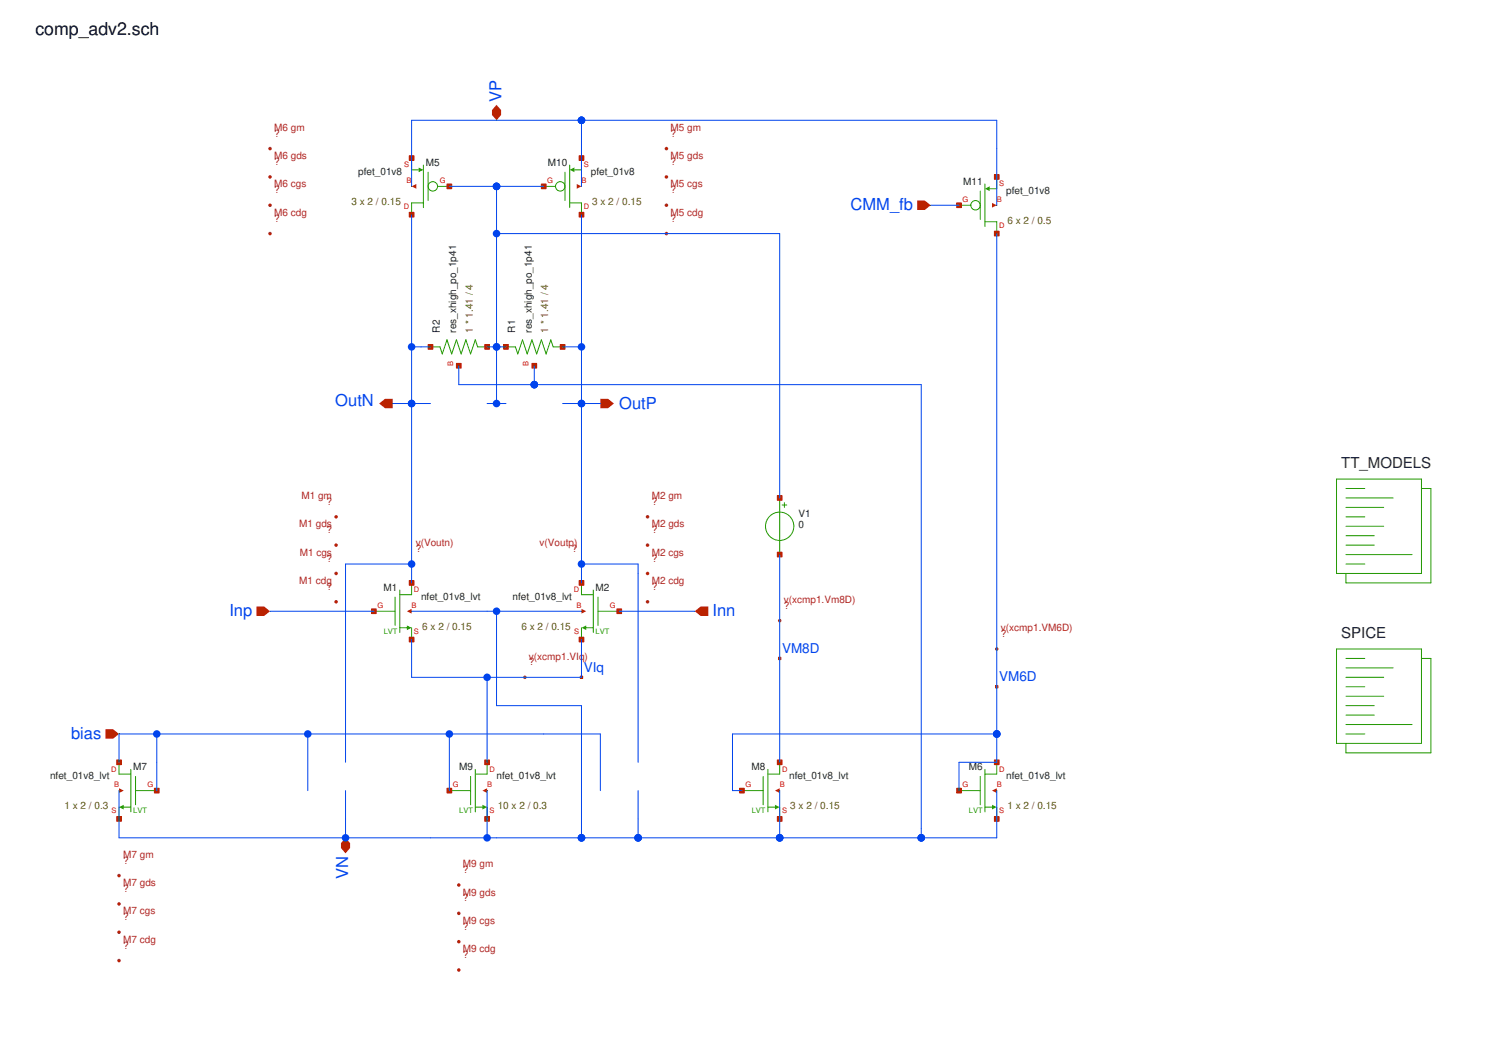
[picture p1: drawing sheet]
<svg xmlns="http://www.w3.org/2000/svg" width="297mm" height="210mm" viewBox="0 0 297 210" stroke-linecap="round" stroke-linejoin="round" font-family="sans-serif">
<g fill="none" stroke="#229800" stroke-width=".2">
<path d="M266.3 95.4h16.9v18.8h-16.9zM268.1 99.2h9.4M268.1 97.3h3.8M283.2 97.3h1.9v18.8h-17v-1.9M78.7 118.9v5.6M79.6 117.5v8.5M82 116.1v2.3h-2.4M268.1 101h7.6M268.1 102.9h3.8M268.1 104.8h7.6M268.1 106.7h5.7M268.1 108.6h5.7"/>
<path d="M268.1 110.4h13.2M268.1 112.3h3.8M74.5 121.7h4.2M79.6 125h1.5M82 125v2.4M266.3 129.2h16.9v18.9h-16.9zM268.1 134.9h7.6M268.1 136.8h3.8M268.1 138.6h7.6M268.1 133h9.4M268.1 131.1h3.8M283.2 131.1h1.9v18.8h-17v-1.8"/>
<path d="M268.1 140.5h5.7M268.1 142.4h5.7M268.1 144.3h13.2M268.1 146.2h3.8"/>
</g>
<path d="M81.1 124.5l.9 .5-.9 .5z" fill="#229800"/>
<path d="M115.8 116.1v2.3h2.4M118.2 117.5v8.5M119.1 118.9v5.6M115.8 125v2.4M116.8 125h1.4M119.1 121.7h4.3" fill="none" stroke="#229800" stroke-width=".2"/>
<path d="M115.8 125l1-.5v1z" fill="#229800"/>
<path d="M23.7 151.8v2.4h2.4M26.1 153.2v8.5M27 157.5h4.2M27 154.6v5.7M23.7 160.7v2.4M24.7 160.7h1.4" fill="none" stroke="#229800" stroke-width=".2"/>
<path d="M23.7 160.7l1-.4v.9z" fill="#229800"/>
<path d="M89.5 157.5h4.3M93.8 154.6v5.7M94.7 153.2v8.5M97 151.8v2.4h-2.3M94.7 160.7h1.4M97 160.7v2.4" fill="none" stroke="#229800" stroke-width=".2"/>
<path d="M96.1 160.3l.9 .4-.9 .5z" fill="#229800"/>
<path d="M147.8 157.5h4.2M152 154.6v5.7M153 153.2v8.5M155.3 151.8v2.4h-2.3M153 160.7h1.4M155.3 160.7v2.4" fill="none" stroke="#229800" stroke-width=".2"/>
<path d="M154.4 160.3l.9 .4-.9 .5z" fill="#229800"/>
<path d="M82 31.5v2.3h1.4M84.3 32.9v8.4M85.3 34.3v5.6M87.2 37.1h2.3M84.3 40.4h-2.3v2.4" fill="none" stroke="#229800" stroke-width=".2"/>
<path d="M83.4 33.4l.9 .4-.9 .5z" fill="#229800"/>
<g fill="none" stroke="#229800" stroke-width=".2">
<path d="M108.3 37.1h2.4M112.6 34.3v5.6M113.5 32.9v8.4M115.8 31.5v2.3h-1.4M113.5 40.4h2.3v2.4"/>
<circle cx="86.2" cy="37.1" r=".94"/>
</g>
<path d="M113.5 33.8l.9-.4v.9z" fill="#229800"/>
<g fill="none" stroke="#229800" stroke-width=".2">
<path d="M191.1 157.5h4.2M195.3 154.6v5.7M196.2 153.2v8.5M198.6 151.8v2.4h-2.4M196.2 160.7h1.4M198.6 160.7v2.4"/>
<circle cx="111.6" cy="37.1" r=".94"/>
</g>
<path d="M197.6 160.3l1 .4-1 .5z" fill="#229800"/>
<path d="M195.3 38.1v5.6M196.2 36.6v8.5M198.6 35.2v2.4h-1.4M191.1 40.9h2.3M196.2 44.2h2.4v2.3" fill="none" stroke="#229800" stroke-width=".2"/>
<path d="M196.2 37.6l1-.5v1z" fill="#229800"/>
<g fill="none" stroke="#229800" stroke-width=".2">
<path d="M85.8 69.1h1.8l.5 1.4 1-2.8 .9 2.8 .9-2.8 1 2.8 .9-2.8 1 2.8 .9-2.8 .5 1.4h1.8M100.8 69.1h1.9l.5 1.4 .9-2.8 .9 2.8 1-2.8 .9 2.8 1-2.8 .9 2.8 .9-2.8 .5 1.4h1.9M155.3 99.2v11.2M155.8 100.6h.9M156.3 100.1v.9"/>
<circle cx="194.3" cy="40.9" r=".94"/>
<circle cx="155.3" cy="104.8" r="2.82"/>
</g>
<path d="M81.1 121.7l.9-.4v.9z" fill="#ba2200"/>
<path d="M81.5 115.6h1v1h-1z" fill="none" stroke="#ba2200" stroke-width=".2"/>
<path d="M81.5 115.6h1v1h-1z" fill="#ba2200"/>
<path d="M74 121.3h.9v.9h-.9z" fill="none" stroke="#ba2200" stroke-width=".2"/>
<path d="M74 121.3h.9v.9h-.9z" fill="#ba2200"/>
<path d="M81.5 126.9h1v.9h-1z" fill="none" stroke="#ba2200" stroke-width=".2"/>
<path d="M81.5 126.9h1v.9h-1z" fill="#ba2200"/>
<path d="M82 121.7h.1" fill="none" stroke="#ba2200" stroke-width=".2"/>
<path d="M115.8 121.3l1 .4-1 .5z" fill="#ba2200"/>
<path d="M115.4 115.6h.9v1h-.9z" fill="none" stroke="#ba2200" stroke-width=".2"/>
<path d="M115.4 115.6h.9v1h-.9z" fill="#ba2200"/>
<path d="M122.9 121.3h.9v.9h-.9z" fill="none" stroke="#ba2200" stroke-width=".2"/>
<path d="M122.9 121.3h.9v.9h-.9z" fill="#ba2200"/>
<path d="M115.4 126.9h.9v.9h-.9z" fill="none" stroke="#ba2200" stroke-width=".2"/>
<path d="M115.4 126.9h.9v.9h-.9z" fill="#ba2200"/>
<path d="M115.8 121.7h.1" fill="none" stroke="#ba2200" stroke-width=".2"/>
<path d="M23.7 157l1 .5-1 .4z" fill="#ba2200"/>
<path d="M23.2 151.3h1v1h-1z" fill="none" stroke="#ba2200" stroke-width=".2"/>
<path d="M23.2 151.3h1v1h-1z" fill="#ba2200"/>
<path d="M30.8 157h.9v.9h-.9z" fill="none" stroke="#ba2200" stroke-width=".2"/>
<path d="M30.8 157h.9v.9h-.9z" fill="#ba2200"/>
<path d="M23.2 162.6h1v1h-1z" fill="none" stroke="#ba2200" stroke-width=".2"/>
<path d="M23.2 162.6h1v1h-1z" fill="#ba2200"/>
<path d="M23.7 157.5h.1" fill="none" stroke="#ba2200" stroke-width=".2"/>
<path d="M96.1 157.5l.9-.5v.9z" fill="#ba2200"/>
<path d="M96.6 151.3h.9v1h-.9z" fill="none" stroke="#ba2200" stroke-width=".2"/>
<path d="M96.6 151.3h.9v1h-.9z" fill="#ba2200"/>
<path d="M89.1 157h.9v.9h-.9z" fill="none" stroke="#ba2200" stroke-width=".2"/>
<path d="M89.1 157h.9v.9h-.9z" fill="#ba2200"/>
<path d="M96.6 162.6h.9v1h-.9z" fill="none" stroke="#ba2200" stroke-width=".2"/>
<path d="M96.6 162.6h.9v1h-.9z" fill="#ba2200"/>
<path d="M97 157.5h.1" fill="none" stroke="#ba2200" stroke-width=".2"/>
<path d="M115.6 134.7h.5v.4h-.5z" fill="none" stroke="#ba2200" stroke-width=".2"/>
<g fill="#ba2200">
<path d="M115.6 134.7h.5v.4h-.5z"/>
<path d="M51.1 120.8h1.5l1.2 .9-1.2 1h-1.5z"/>
</g>
<path d="M53.8 121.7h.1" fill="none" stroke="#ba2200" stroke-width=".2"/>
<path d="M21 145.2h1.5l1.2 1-1.2 .9h-1.5z" fill="#ba2200"/>
<path d="M23.7 146.2h.1" fill="none" stroke="#ba2200" stroke-width=".2"/>
<path d="M138.4 121.7l1.2-.9h1.5v1.9h-1.5z" fill="#ba2200"/>
<path d="M138.4 121.7h.1" fill="none" stroke="#ba2200" stroke-width=".2"/>
<path d="M98.9 20.9l.9 1v1l-.9 1.1-.9-1.1v-1z" fill="#ba2200"/>
<path d="M98.9 24h.1" fill="none" stroke="#ba2200" stroke-width=".2"/>
<path d="M68.8 166.9l.9 1v1l-.9 1-.9-1v-1z" fill="#ba2200"/>
<path d="M68.8 166.9h.1" fill="none" stroke="#ba2200" stroke-width=".2"/>
<path d="M75.5 80.4l1.2-1h1.5v1.9h-1.5z" fill="#ba2200"/>
<path d="M78.2 80.4h.1" fill="none" stroke="#ba2200" stroke-width=".2"/>
<path d="M119.6 79.4h1.5l1.2 1-1.2 .9h-1.5z" fill="#ba2200"/>
<path d="M119.6 80.4h.1" fill="none" stroke="#ba2200" stroke-width=".2"/>
<path d="M154.4 157.5l.9-.5v.9z" fill="#ba2200"/>
<path d="M154.9 151.3h.9v1h-.9z" fill="none" stroke="#ba2200" stroke-width=".2"/>
<path d="M154.9 151.3h.9v1h-.9z" fill="#ba2200"/>
<path d="M147.3 157h1v.9h-1z" fill="none" stroke="#ba2200" stroke-width=".2"/>
<path d="M147.3 157h1v.9h-1z" fill="#ba2200"/>
<path d="M154.9 162.6h.9v1h-.9z" fill="none" stroke="#ba2200" stroke-width=".2"/>
<path d="M154.9 162.6h.9v1h-.9z" fill="#ba2200"/>
<path d="M155.3 157.5h.1" fill="none" stroke="#ba2200" stroke-width=".2"/>
<path d="M155.1 130.9h.5v.5h-.5z" fill="none" stroke="#ba2200" stroke-width=".2"/>
<g fill="#ba2200">
<path d="M155.1 130.9h.5v.5h-.5z"/>
<path d="M82 37.1l.9-.5v1z"/>
</g>
<path d="M81.5 42.3h1v.9h-1z" fill="none" stroke="#ba2200" stroke-width=".2"/>
<path d="M81.5 42.3h1v.9h-1z" fill="#ba2200"/>
<path d="M89.1 36.6h.9v1h-.9z" fill="none" stroke="#ba2200" stroke-width=".2"/>
<path d="M89.1 36.6h.9v1h-.9z" fill="#ba2200"/>
<path d="M81.5 31h1v.9h-1z" fill="none" stroke="#ba2200" stroke-width=".2"/>
<path d="M81.5 31h1v.9h-1z" fill="#ba2200"/>
<path d="M82 37.1h.1" fill="none" stroke="#ba2200" stroke-width=".2"/>
<path d="M114.9 36.6l.9 .5-.9 .5z" fill="#ba2200"/>
<path d="M115.4 42.3h.9v.9h-.9z" fill="none" stroke="#ba2200" stroke-width=".2"/>
<path d="M115.4 42.3h.9v.9h-.9z" fill="#ba2200"/>
<path d="M107.9 36.6h.9v1h-.9z" fill="none" stroke="#ba2200" stroke-width=".2"/>
<path d="M107.9 36.6h.9v1h-.9z" fill="#ba2200"/>
<path d="M115.4 31h.9v.9h-.9z" fill="none" stroke="#ba2200" stroke-width=".2"/>
<path d="M115.4 31h.9v.9h-.9z" fill="#ba2200"/>
<path d="M115.8 37.1h.1" fill="none" stroke="#ba2200" stroke-width=".2"/>
<path d="M182.7 39.9h1.5l1.2 1-1.2 .9h-1.5z" fill="#ba2200"/>
<path d="M185.4 40.9h.1" fill="none" stroke="#ba2200" stroke-width=".2"/>
<path d="M197.6 157.5l1-.5v.9z" fill="#ba2200"/>
<path d="M198.1 151.3h.9v1h-.9z" fill="none" stroke="#ba2200" stroke-width=".2"/>
<path d="M198.1 151.3h.9v1h-.9z" fill="#ba2200"/>
<path d="M190.6 157h.9v.9h-.9z" fill="none" stroke="#ba2200" stroke-width=".2"/>
<path d="M190.6 157h.9v.9h-.9z" fill="#ba2200"/>
<path d="M198.1 162.6h.9v1h-.9z" fill="none" stroke="#ba2200" stroke-width=".2"/>
<path d="M198.1 162.6h.9v1h-.9z" fill="#ba2200"/>
<path d="M198.6 157.5h.1" fill="none" stroke="#ba2200" stroke-width=".2"/>
<path d="M197.6 40.4l1 .5-1 .4z" fill="#ba2200"/>
<path d="M198.1 46h.9v1h-.9z" fill="none" stroke="#ba2200" stroke-width=".2"/>
<path d="M198.1 46h.9v1h-.9z" fill="#ba2200"/>
<path d="M190.6 40.4h.9v.9h-.9z" fill="none" stroke="#ba2200" stroke-width=".2"/>
<path d="M190.6 40.4h.9v.9h-.9z" fill="#ba2200"/>
<path d="M198.1 34.8h.9v.9h-.9z" fill="none" stroke="#ba2200" stroke-width=".2"/>
<path d="M198.1 34.8h.9v.9h-.9z" fill="#ba2200"/>
<path d="M198.6 40.9h.1" fill="none" stroke="#ba2200" stroke-width=".2"/>
<path d="M198.3 136.5h.5v.5h-.5z" fill="none" stroke="#ba2200" stroke-width=".2"/>
<path d="M198.3 136.5h.5v.5h-.5z" fill="#ba2200"/>
<path d="M154.9 98.7h.9v.9h-.9z" fill="none" stroke="#ba2200" stroke-width=".2"/>
<path d="M154.9 98.7h.9v.9h-.9z" fill="#ba2200"/>
<path d="M154.9 110h.9v.9h-.9z" fill="none" stroke="#ba2200" stroke-width=".2"/>
<path d="M154.9 110h.9v.9h-.9z" fill="#ba2200"/>
<path d="M111.6 68.6h1v1h-1z" fill="none" stroke="#ba2200" stroke-width=".2"/>
<path d="M111.6 68.6h1v1h-1z" fill="#ba2200"/>
<path d="M100.3 68.6h1v1h-1z" fill="none" stroke="#ba2200" stroke-width=".2"/>
<path d="M100.3 68.6h1v1h-1z" fill="#ba2200"/>
<path d="M106 72.4h.9v.9h-.9z" fill="none" stroke="#ba2200" stroke-width=".2"/>
<path d="M106 72.4h.9v.9h-.9z" fill="#ba2200"/>
<path d="M96.6 68.6h.9v1h-.9z" fill="none" stroke="#ba2200" stroke-width=".2"/>
<path d="M96.6 68.6h.9v1h-.9z" fill="#ba2200"/>
<path d="M85.3 68.6h.9v1h-.9z" fill="none" stroke="#ba2200" stroke-width=".2"/>
<path d="M85.3 68.6h.9v1h-.9z" fill="#ba2200"/>
<path d="M90.9 72.4h1v.9h-1z" fill="none" stroke="#ba2200" stroke-width=".2"/>
<path d="M90.9 72.4h1v.9h-1z" fill="#ba2200"/>
<g fill="#a92222">
<path d="M132.6 29.3l.2-.1v.4v-.4a.35 .35 0 0 1 .3 .5 .35 .35 0 0 1-.6 .2 .35 .35 0 0 1 .1-.6z"/>
<path d="M132.6 34.9h.2v.3v-.3a.35 .35 0 0 1 .3 .5 .35 .35 0 0 1-.6 .1 .35 .35 0 0 1 .1-.6z"/>
<path d="M132.6 40.6l.2-.1v.4v-.4a.35 .35 0 0 1 .3 .5 .35 .35 0 0 1-.6 .1 .35 .35 0 0 1 .1-.5z"/>
<path d="M132.6 46.2h.2v.3v-.3a.35 .35 0 0 1 .3 .4 .35 .35 0 0 1-.6 .2 .35 .35 0 0 1 .1-.6z"/>
<path d="M53.5 29.4l.3-.2v.4v-.4a.35 .35 0 0 1 .3 .5 .35 .35 0 0 1-.4 .2 .35 .35 0 0 1-.2-.5z"/>
<path d="M53.5 35.1l.3-.2v.3v-.3a.35 .35 0 0 1 .3 .4 .35 .35 0 0 1-.4 .3 .35 .35 0 0 1-.2-.5z"/>
<path d="M53.5 40.7l.3-.2v.4v-.4a.35 .35 0 0 1 .3 .4 .35 .35 0 0 1-.4 .3 .35 .35 0 0 1-.2-.5z"/>
<path d="M53.5 46.3l.3-.1v.3v-.3a.35 .35 0 0 1 .3 .4 .35 .35 0 0 1-.4 .2 .35 .35 0 0 1-.2-.5z"/>
<path d="M128.7 102.7l.3-.1v.3v-.3a.35 .35 0 0 1 .4 .4 .35 .35 0 0 1-.5 .3 .35 .35 0 0 1-.2-.6z"/>
<path d="M128.7 108.4l.3-.2v.4v-.4a.35 .35 0 0 1 .4 .4 .35 .35 0 0 1-.5 .3 .35 .35 0 0 1-.2-.5z"/>
<path d="M128.7 114l.3-.1v.3v-.3a.35 .35 0 0 1 .4 .4 .35 .35 0 0 1-.5 .2 .35 .35 0 0 1-.2-.5z"/>
<path d="M128.8 119.5h.2v.3v-.3a.35 .35 0 0 1 .3 .5 .35 .35 0 0 1-.5 .1 .35 .35 0 0 1 0-.6z"/>
<path d="M66.7 102.7l.3-.1v.3v-.3a.35 .35 0 0 1 .3 .4 .35 .35 0 0 1-.5 .3 .35 .35 0 0 1-.1-.6z"/>
<path d="M66.7 108.4l.3-.2v.4v-.4a.35 .35 0 0 1 .3 .4 .35 .35 0 0 1-.5 .3 .35 .35 0 0 1-.1-.5z"/>
<path d="M66.7 114l.3-.1v.3v-.3a.35 .35 0 0 1 .3 .4 .35 .35 0 0 1-.5 .2 .35 .35 0 0 1-.1-.5z"/>
<path d="M66.8 119.5h.2v.3v-.3a.35 .35 0 0 1 .3 .5 .35 .35 0 0 1-.6 .1 .35 .35 0 0 1 .1-.6z"/>
<path d="M91.1 176.1l.3-.2v.4v-.4a.35 .35 0 0 1 .3 .4 .35 .35 0 0 1-.4 .3 .35 .35 0 0 1-.2-.5z"/>
<path d="M91.1 181.7l.3-.2v.4v-.4a.35 .35 0 0 1 .3 .5 .35 .35 0 0 1-.4 .2 .35 .35 0 0 1-.2-.5z"/>
<path d="M91.1 187.4l.3-.2v.3v-.3a.35 .35 0 0 1 .3 .4 .35 .35 0 0 1-.4 .3 .35 .35 0 0 1-.2-.5z"/>
<path d="M91.2 192.9l.2-.1v.4v-.4a.35 .35 0 0 1 .3 .5 .35 .35 0 0 1-.5 .1 .35 .35 0 0 1 0-.5z"/>
<path d="M23.5 174.1l.2-.1v.4v-.4a.35 .35 0 0 1 .3 .5 .35 .35 0 0 1-.5 .1 .35 .35 0 0 1 0-.5z"/>
<path d="M23.4 179.8l.3-.1v.3v-.3a.35 .35 0 0 1 .4 .4 .35 .35 0 0 1-.5 .2 .35 .35 0 0 1-.2-.5z"/>
<path d="M23.5 185.4l.2-.1v.4v-.4a.35 .35 0 0 1 .3 .5 .35 .35 0 0 1-.5 .1 .35 .35 0 0 1 0-.5z"/>
<path d="M23.4 191.1l.3-.2v.4v-.4a.35 .35 0 0 1 .4 .5 .35 .35 0 0 1-.5 .2 .35 .35 0 0 1-.2-.5z"/>
<path d="M81.8 112h.2v.3v-.3a.35 .35 0 0 1 .3 .4 .35 .35 0 0 1-.5 .2 .35 .35 0 0 1 0-.6z"/>
<path d="M115.7 112h.1v.3v-.3a.35 .35 0 0 1 .4 .4 .35 .35 0 0 1-.6 .2 .35 .35 0 0 1 .1-.6z"/>
<path d="M104.3 134.7l.3-.2v.4v-.4a.35 .35 0 0 1 .3 .5 .35 .35 0 0 1-.5 .2 .35 .35 0 0 1-.1-.5z"/>
<path d="M155.2 123.3h.1v.3v-.3a.35 .35 0 0 1 .4 .4 .35 .35 0 0 1-.6 .2 .35 .35 0 0 1 .1-.6z"/>
<path d="M198.4 128.9h.2v.3v-.3a.35 .35 0 0 1 .3 .5 .35 .35 0 0 1-.6 .1 .35 .35 0 0 1 .1-.6z"/>
</g>
<g fill="none" stroke="#0044ed" stroke-width=".2">
<path d="M82 37.1v-13.1h116.6v16.9M89.5 37.1h18.8M98.9 37.1v43.3M115.8 24v13.1M82 42.8v73.3M98.9 46.5h56.4v52.7M115.8 42.8v73.3M185.4 40.9h5.7M198.6 46.5v105.3h-7.5v5.7M82 69.1h3.8M91.4 72.8v3.8h92.1v90.3M97 69.1h3.8"/>
<path d="M106.4 72.8v3.8M112.1 69.1h3.7M78.2 80.4h7.6M97 80.4h3.8M112.1 80.4h7.5M82 112.3h-13.2v39.5M115.8 112.3h11.3v39.5M155.3 110.4v41.4M53.8 121.7h20.7M82 127.4v7.5h33.8v-7.5M82 121.7h33.8M97 134.9v16.9"/>
<path d="M98.9 121.7v18.8h16.9v26.4M123.4 121.7h15M23.7 157.5v9.4h174.9v-9.4M23.7 151.8v-5.6h95.9v11.3M31.2 146.2v11.3M61.3 146.2v11.3M68.8 157.5v9.4M89.5 146.2v11.3M97 157.5v9.4M127.1 157.5v9.4M155.3 157.5v9.4M198.6 146.2h-52.7v11.3h1.9"/>
</g>
<g fill="#0044ed">
<path d="M81.5 111.8a.75 .75 0 0 1 .8-.2 .75 .75 0 0 1 .5 .7h-.8h.8a.75 .75 0 0 1-1.1 .7 .75 .75 0 0 1-.2-1.2z"/>
<path d="M60.8 145.6a.75 .75 0 0 1 .8-.1 .75 .75 0 0 1 .5 .7h-.8h.8a.75 .75 0 0 1-1.1 .7 .75 .75 0 0 1-.2-1.3z"/>
<path d="M30.7 145.6a.75 .75 0 0 1 .8-.1 .75 .75 0 0 1 .5 .7h-.8h.8a.75 .75 0 0 1-1.1 .7 .75 .75 0 0 1-.2-1.3z"/>
<path d="M68.3 166.3a.75 .75 0 0 1 .8-.1 .75 .75 0 0 1 .5 .7h-.8h.8a.75 .75 0 0 1-1 .6 .75 .75 0 0 1-.3-1.2z"/>
<path d="M115.3 23.4a.75 .75 0 0 1 .8-.1 .75 .75 0 0 1 .5 .7h-.8h.8a.75 .75 0 0 1-1 .6 .75 .75 0 0 1-.3-1.2z"/>
<path d="M105.9 76.1a.75 .75 0 0 1 .8-.2 .75 .75 0 0 1 .5 .7h-.8h.8a.75 .75 0 0 1-1 .7 .75 .75 0 0 1-.3-1.2z"/>
<path d="M81.5 68.5a.75 .75 0 0 1 .8-.1 .75 .75 0 0 1 .5 .7h-.8h.8a.75 .75 0 0 1-1.1 .7 .75 .75 0 0 1-.2-1.3z"/>
<path d="M98.4 68.5a.75 .75 0 0 1 .8-.1 .75 .75 0 0 1 .5 .7h-.8h.8a.75 .75 0 0 1-1.1 .7 .75 .75 0 0 1-.2-1.3z"/>
<path d="M115.3 68.5a.75 .75 0 0 1 .8-.1 .75 .75 0 0 1 .5 .7h-.8h.8a.75 .75 0 0 1-1 .7 .75 .75 0 0 1-.3-1.3z"/>
<path d="M98.4 46a.75 .75 0 0 1 .8-.2 .75 .75 0 0 1 .5 .7h-.8h.8a.75 .75 0 0 1-1.1 .7 .75 .75 0 0 1-.2-1.2z"/>
<path d="M98.4 36.6a.75 .75 0 0 1 .8-.2 .75 .75 0 0 1 .5 .7h-.8h.8a.75 .75 0 0 1-1.1 .7 .75 .75 0 0 1-.2-1.2z"/>
<path d="M98.4 79.8a.75 .75 0 0 1 .8-.1 .75 .75 0 0 1 .5 .7h-.8h.8a.75 .75 0 0 1-1.1 .7 .75 .75 0 0 1-.2-1.3z"/>
<path d="M115.3 166.3a.75 .75 0 0 1 .8-.1 .75 .75 0 0 1 .5 .7h-.8h.8a.75 .75 0 0 1-1 .6 .75 .75 0 0 1-.3-1.2z"/>
<path d="M98.4 121.2a.75 .75 0 0 1 .8-.2 .75 .75 0 0 1 .5 .7h-.8h.8a.75 .75 0 0 1-1.1 .7 .75 .75 0 0 1-.2-1.2z"/>
<path d="M198 145.6a.75 .75 0 0 1 .9-.1 .75 .75 0 0 1 .4 .7h-.7h.7a.75 .75 0 0 1-1 .7 .75 .75 0 0 1-.3-1.3z"/>
<path d="M81.5 79.8a.75 .75 0 0 1 .8-.1 .75 .75 0 0 1 .5 .7h-.8h.8a.75 .75 0 0 1-1.1 .7 .75 .75 0 0 1-.2-1.3z"/>
<path d="M115.3 79.8a.75 .75 0 0 1 .8-.1 .75 .75 0 0 1 .5 .7h-.8h.8a.75 .75 0 0 1-1 .7 .75 .75 0 0 1-.3-1.3z"/>
<path d="M115.3 111.8a.75 .75 0 0 1 .8-.2 .75 .75 0 0 1 .5 .7h-.8h.8a.75 .75 0 0 1-1 .7 .75 .75 0 0 1-.3-1.2z"/>
<path d="M96.5 134.4a.75 .75 0 0 1 .8-.2 .75 .75 0 0 1 .5 .7h-.8h.8a.75 .75 0 0 1-1 .7 .75 .75 0 0 1-.3-1.2z"/>
<path d="M89 145.6a.75 .75 0 0 1 .8-.1 .75 .75 0 0 1 .5 .7h-.8h.8a.75 .75 0 0 1-1.1 .7 .75 .75 0 0 1-.2-1.3z"/>
<path d="M126.6 166.3a.75 .75 0 0 1 .8-.1 .75 .75 0 0 1 .5 .7h-.8h.8a.75 .75 0 0 1-1.1 .6 .75 .75 0 0 1-.2-1.2z"/>
<path d="M154.8 166.3a.75 .75 0 0 1 .8-.1 .75 .75 0 0 1 .5 .7h-.8h.8a.75 .75 0 0 1-1.1 .6 .75 .75 0 0 1-.2-1.2z"/>
<path d="M96.5 166.3a.75 .75 0 0 1 .8-.1 .75 .75 0 0 1 .5 .7h-.8h.8a.75 .75 0 0 1-1 .6 .75 .75 0 0 1-.3-1.2z"/>
<path d="M183 166.3a.75 .75 0 0 1 .8-.1 .75 .75 0 0 1 .5 .7h-.8h.8a.75 .75 0 0 1-1.1 .6 .75 .75 0 0 1-.2-1.2z"/>
</g>
<text font-size="3.5" x="7.1" y="7.1">comp_adv2.sch</text>
<g font-size="3.3" fill="#0044ed">
<text x="99.9" y="20.2" transform="rotate(-90 99.9 20.2)">VP</text>
<text x="169.5" y="41.9">CMM_fb</text>
<text x="66.8" y="80.9">OutN</text>
<text x="123.4" y="81.4">OutP</text>
<text x="45.7" y="122.7">Inp</text>
<text x="141.9" y="122.7">Inn</text>
<text x="14.2" y="147.2">bias</text>
<text x="69.4" y="175.2" transform="rotate(-90 69.4 175.2)">VN</text>
</g>
<g font-size="3" fill="#222">
<text x="267.2" y="93.1">TT_MODELS</text>
<text x="267.2" y="127">SPICE</text>
</g>
<g font-size="2.7" fill="#0044ed">
<text x="155.8" y="130">VM8D</text>
<text x="116.3" y="133.7">VIq</text>
<text x="199" y="135.6">VM6D</text>
</g>
<g font-size="2" fill="#a92222">
<text x="54.6" y="27.2">?</text>
<text x="54.6" y="26.1">M6 gm</text>
<text x="133.6" y="27.2">?</text>
<text x="133.6" y="26.1">M5 gm</text>
<text x="54.6" y="32.9">?</text>
<text x="54.6" y="31.7">M6 gds</text>
<text x="133.6" y="32.9">?</text>
<text x="133.6" y="31.7">M5 gds</text>
<text x="54.6" y="38.5">?</text>
<text x="54.6" y="37.3">M6 cgs</text>
<text x="133.6" y="38.5">?</text>
<text x="133.6" y="37.3">M5 cgs</text>
<text x="54.6" y="44.1">?</text>
<text x="54.6" y="43">M6 cdg</text>
<text x="133.6" y="44.1">?</text>
<text x="133.6" y="43">M5 cdg</text>
<text x="60" y="99.4">M1 gm</text>
<text x="65" y="100.5">?</text>
<text x="129.8" y="100.5">?</text>
<text x="129.8" y="99.4">M2 gm</text>
<text x="59.6" y="105">M1 gds</text>
<text x="65" y="106.2">?</text>
<text x="129.8" y="106.2">?</text>
<text x="129.8" y="105">M2 gds</text>
<text x="59.7" y="110.7">M1 cgs</text>
<text x="65" y="111.8">?</text>
<text x="82.8" y="109.9">?</text>
<text x="82.8" y="108.8">v(Voutn)</text>
<text x="107.5" y="108.8">v(Voutp)</text>
<text x="113.9" y="109.9">?</text>
<text x="129.8" y="111.8">?</text>
<text x="129.8" y="110.7">M2 cgs</text>
<text x="59.6" y="116.3">M1 cdg</text>
<text x="65" y="117.5">?</text>
<text x="129.8" y="117.5">?</text>
<text x="129.8" y="116.3">M2 cdg</text>
<text x="156.2" y="121.2">?</text>
<text x="156.2" y="120.1">v(xcmp1.Vm8D)</text>
<text x="199.4" y="125.7">v(xcmp1.VM6D)</text>
<text x="105.4" y="131.3">v(xcmp1.VIq)</text>
<text x="199.4" y="126.9">?</text>
<text x="105.4" y="132.5">?</text>
<text x="24.5" y="172">?</text>
<text x="24.5" y="170.8">M7 gm</text>
<text x="92.2" y="173.9">?</text>
<text x="92.2" y="172.7">M9 gm</text>
<text x="24.5" y="177.6">?</text>
<text x="24.5" y="176.5">M7 gds</text>
<text x="92.2" y="179.5">?</text>
<text x="92.2" y="178.4">M9 gds</text>
<text x="24.5" y="183.3">?</text>
<text x="24.5" y="182.1">M7 cgs</text>
<text x="92.2" y="185.2">?</text>
<text x="92.2" y="184">M9 cgs</text>
<text x="24.5" y="188.9">?</text>
<text x="24.5" y="187.8">M7 cdg</text>
<text x="92.2" y="190.8">?</text>
<text x="92.2" y="189.6">M9 cdg</text>
</g>
<g font-size="2" fill="#222">
<text x="71.4" y="34.8">pfet_01v8</text>
<text x="84.8" y="33.1">M5</text>
<text x="109.1" y="33.1">M10</text>
<text x="117.7" y="34.8">pfet_01v8</text>
<text x="191.9" y="36.8">M11</text>
<text x="200.5" y="38.6">pfet_01v8</text>
<text x="87.6" y="66.3" transform="rotate(-90 87.6 66.3)">R2</text>
<text x="90.9" y="66.3" transform="rotate(-90 90.9 66.3)">res_xhigh_po_1p41</text>
<text x="102.6" y="66.3" transform="rotate(-90 102.6 66.3)">R1</text>
<text x="105.9" y="66.3" transform="rotate(-90 105.9 66.3)">res_xhigh_po_1p41</text>
<text x="159.1" y="102.9">V1</text>
<text x="159.1" y="105.2">0</text>
<text x="76.4" y="117.7">M1</text>
<text x="83.9" y="119.4">nfet_01v8_lvt</text>
<text x="102.1" y="119.4">nfet_01v8_lvt</text>
<text x="118.7" y="117.7">M2</text>
<text x="10" y="155.1">nfet_01v8_lvt</text>
<text x="26.5" y="153.4">M7</text>
<text x="91.5" y="153.4">M9</text>
<text x="98.9" y="155.1">nfet_01v8_lvt</text>
<text x="149.7" y="153.4">M8</text>
<text x="157.2" y="155.1">nfet_01v8_lvt</text>
<text x="193" y="153.4">M6</text>
<text x="200.5" y="155.1">nfet_01v8_lvt</text>
</g>
<g font-size="2" fill="#660">
<text x="70" y="40.8">3 x 2 / 0.15</text>
<text x="118" y="40.8">3 x 2 / 0.15</text>
<text x="200.7" y="44.6">6 x 2 / 0.5</text>
<text x="94.2" y="66.3" transform="rotate(-90 94.2 66.3)">1 * 1.41 / 4</text>
<text x="109.2" y="66.3" transform="rotate(-90 109.2 66.3)">1 * 1.41 / 4</text>
<text x="84.1" y="125.5">6 x 2 / 0.15</text>
<text x="103.9" y="125.5">6 x 2 / 0.15</text>
<text x="12.8" y="161.2">1 x 2 / 0.3</text>
<text x="99.2" y="161.2">10 x 2 / 0.3</text>
<text x="157.4" y="161.2">3 x 2 / 0.15</text>
<text x="200.7" y="161.2">1 x 2 / 0.15</text>
</g>
<g font-size="1.5" fill="#fe0000">
<text x="80.5" y="33.3">S</text>
<text x="116.3" y="33.3">S</text>
<text x="80.5" y="41.6">D</text>
<text x="81" y="36.4">B</text>
<text x="87.6" y="36.4">G</text>
<text x="109" y="36.4">G</text>
<text x="115.8" y="36.4">B</text>
<text x="116.3" y="41.6">D</text>
<text x="191.8" y="40.2">G</text>
<text x="198.6" y="40.2">B</text>
<text x="199" y="37.1">S</text>
<text x="199" y="45.4">D</text>
<text x="90.3" y="72.9" transform="rotate(-90 90.3 72.9)">B</text>
<text x="105.3" y="72.9" transform="rotate(-90 105.3 72.9)">B</text>
<text x="82.5" y="117.9">D</text>
<text x="114.3" y="117.9">D</text>
<text x="75.2" y="121.1">G</text>
<text x="82" y="121.1">B</text>
<text x="114.8" y="121.1">B</text>
<text x="121.5" y="121.1">G</text>
<text x="82.5" y="126.2">S</text>
<text x="114.4" y="126.2">S</text>
<text x="22.2" y="153.7">D</text>
<text x="97.5" y="153.7">D</text>
<text x="155.8" y="153.7">D</text>
<text x="199" y="153.7">D</text>
<text x="22.2" y="161.9">S</text>
<text x="22.7" y="156.8">B</text>
<text x="29.4" y="156.8">G</text>
<text x="90.2" y="156.8">G</text>
<text x="97" y="156.8">B</text>
<text x="97.5" y="161.9">S</text>
<text x="148.5" y="156.8">G</text>
<text x="155.3" y="156.8">B</text>
<text x="155.8" y="161.9">S</text>
<text x="191.8" y="156.8">G</text>
<text x="198.6" y="156.8">B</text>
<text x="199" y="161.9">S</text>
</g>
<g font-size="1.5" fill="#229800">
<text x="76.4" y="126.2">LVT</text>
<text x="118.7" y="126.2">LVT</text>
<text x="26.5" y="161.9">LVT</text>
<text x="91.5" y="161.9">LVT</text>
<text x="149.8" y="161.9">LVT</text>
<text x="193" y="161.9">LVT</text>
</g>
</svg>
